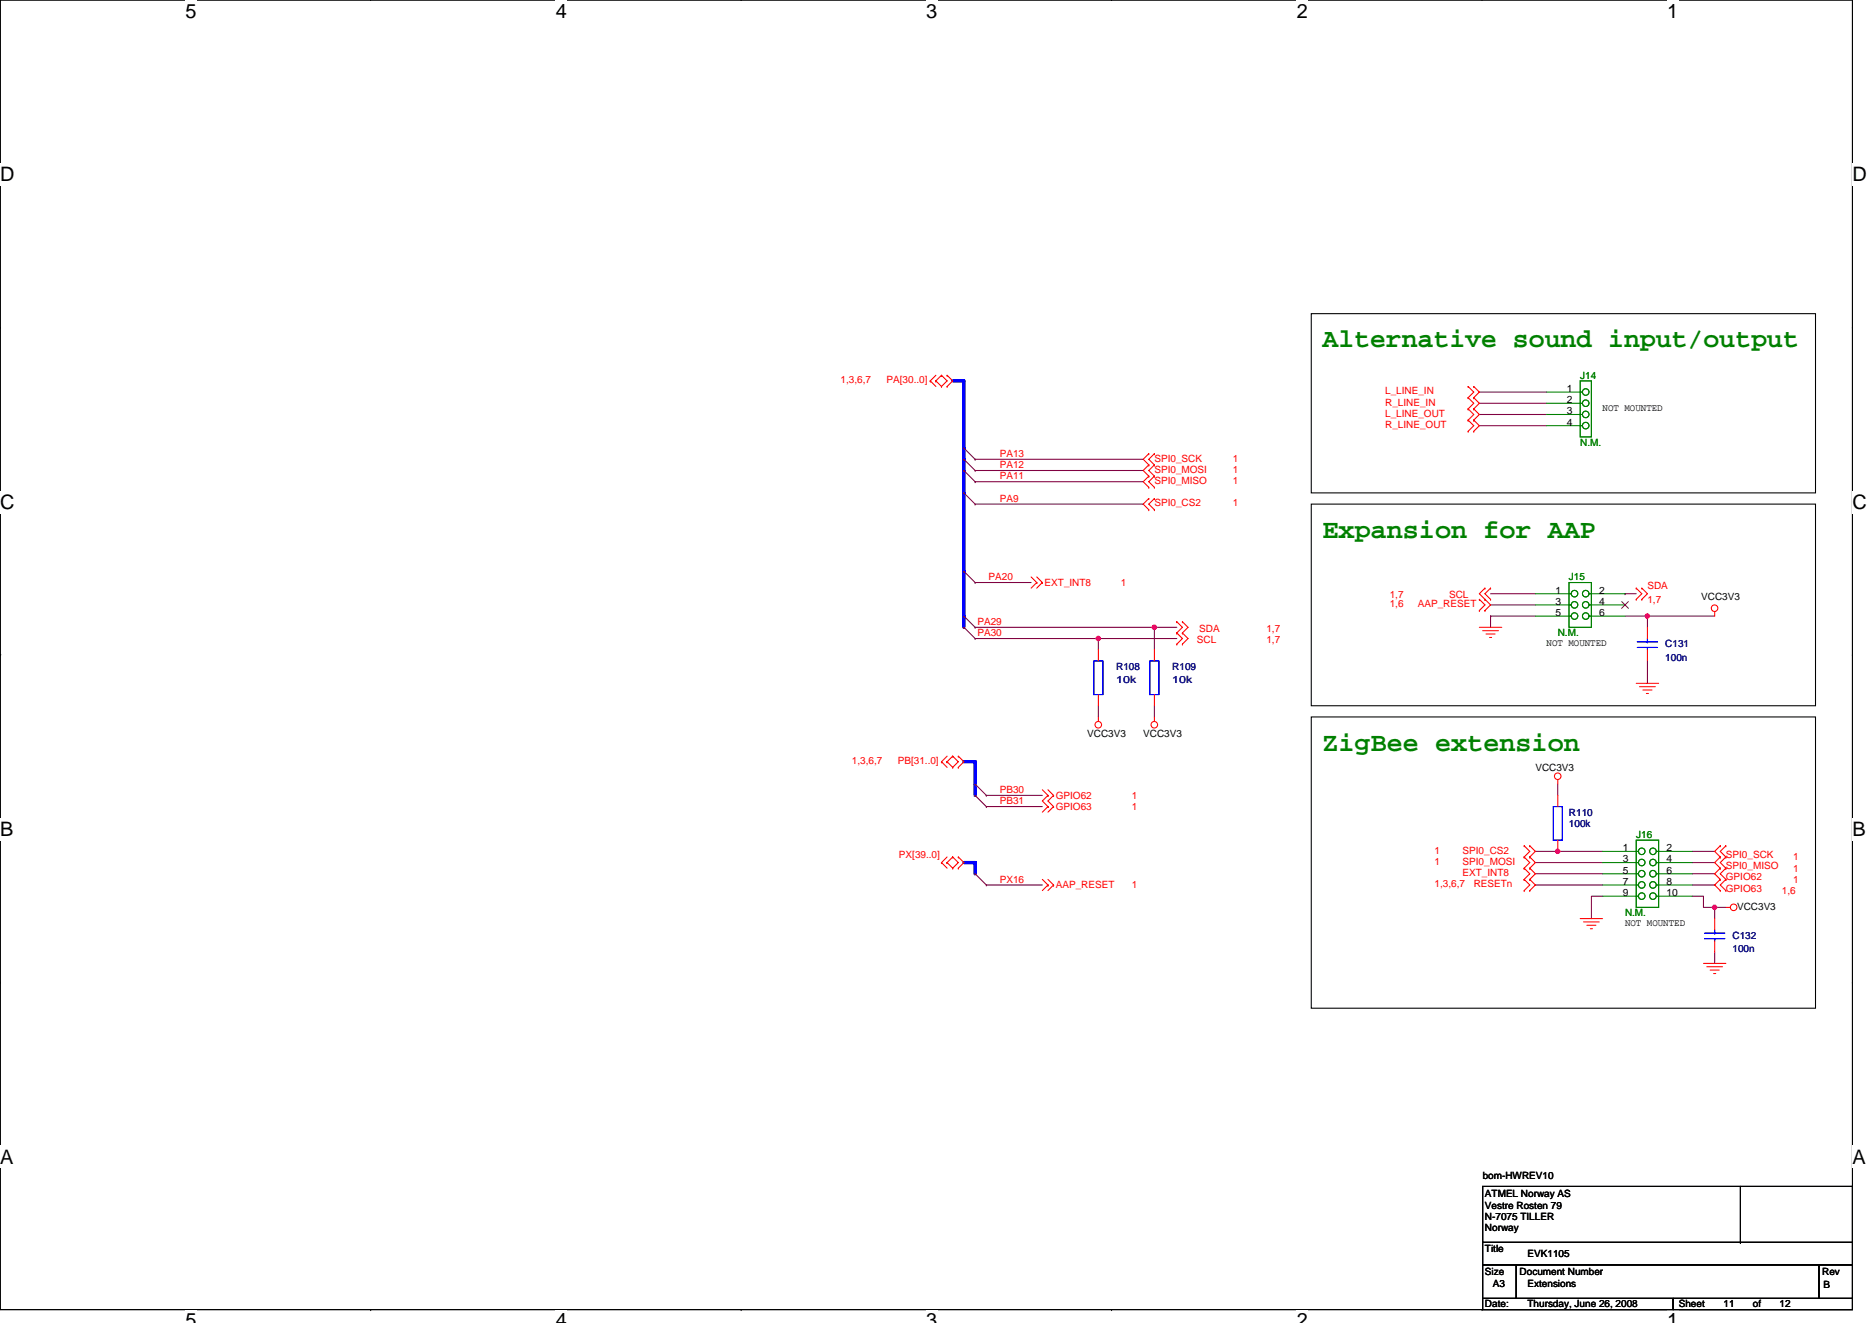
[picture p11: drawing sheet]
<svg xmlns="http://www.w3.org/2000/svg" width="297mm" height="210mm" viewBox="0 0 297 210" stroke-linecap="round" stroke-linejoin="round" font-family="sans-serif">
<path d="M0 0h293.9v207.9h-293.9z" fill="none" stroke="#000" stroke-width=".17"/>
<g fill="#fff">
<path d="M29.4 0h1.8v3.5h-1.8z"/>
<path d="M29.4 207.9h1.8v2h-1.8z"/>
</g>
<path d="M58.8 0h.1M58.8 207.9h.1" fill="none" stroke="#000" stroke-width=".17"/>
<g fill="#fff">
<path d="M88.2 0h1.8v3.5h-1.8z"/>
<path d="M88.2 207.9h1.8v2h-1.8z"/>
</g>
<path d="M117.6 0h.1M117.6 207.9h.1" fill="none" stroke="#000" stroke-width=".17"/>
<g fill="#fff">
<path d="M147 0h1.7v3.5h-1.7z"/>
<path d="M147 207.9h1.7v2h-1.7z"/>
</g>
<path d="M176.4 0h.1M176.4 207.9h.1" fill="none" stroke="#000" stroke-width=".17"/>
<g fill="#fff">
<path d="M205.8 0h1.7v3.5h-1.7z"/>
<path d="M205.8 207.9h1.7v2h-1.7z"/>
</g>
<path d="M235.2 0h.1M235.2 207.9h.1" fill="none" stroke="#000" stroke-width=".17"/>
<g fill="#fff">
<path d="M264.5 0h1.8v3.5h-1.8z"/>
<path d="M264.5 207.9h1.8v2h-1.8z"/>
<path d="M0 26h2.3v3.5h-2.3z"/>
<path d="M293.9 26h2.3v3.5h-2.3z"/>
<path d="M0 77.9h2.3v3.5h-2.3z"/>
<path d="M293.9 77.9h2.3v3.5h-2.3z"/>
</g>
<path d="M0 52h.1M293.9 52h.1" fill="none" stroke="#000" stroke-width=".17"/>
<g fill="#fff">
<path d="M0 129.9h2.1v3.5h-2.1z"/>
<path d="M293.9 129.9h2.1v3.5h-2.1z"/>
</g>
<path d="M0 103.9h.1M293.9 103.9h.1" fill="none" stroke="#000" stroke-width=".17"/>
<path d="M0 103.9h.1" fill="none" stroke="#000" stroke-width=".16"/>
<g fill="#fff">
<path d="M0 181.9h2.2v3.5h-2.2z"/>
<path d="M293.9 181.9h2.2v3.5h-2.2z"/>
</g>
<g fill="none" stroke="#000" stroke-width=".17">
<path d="M208.1 49.8h80v28.4h-80zM208.1 80h80v32h-80zM208.1 113.8h80v46.2h-80zM0 155.9h.1M293.9 155.9h.1M235.3 188.3h58.6v8.9h-58.6zM235.3 197.2h58.6v3.5h-58.6zM276.2 197.2h.1M276.2 188.3v8.9M235.3 200.7h5.3v5.4h-5.3zM235.3 206.1h30.2v1.8h-30.2zM240.6 200.7h48v5.4h-48z"/>
<path d="M265.5 206.1h28.4v1.8h-28.4zM288.6 200.7h5.3v5.4h-5.3z"/>
</g>
<g fill="none" stroke="#800040" stroke-width=".17">
<path d="M152.9 71.1h.1M152.9 72.9h.1M152.9 74.7h.1M152.9 78.2h.1M152.9 71.1l1.8 1.8M152.9 72.9l1.8 1.8M152.9 74.7l1.8 1.8M152.9 78.2l1.8 1.8M154.7 76.5h.1M154.7 74.7h.1M154.7 72.9h.1M154.7 76.5h26.7"/>
<path d="M154.7 74.7h26.7M154.7 72.9h26.7M234.7 62.2h10.7M234.7 67.6h10.7M234.7 65.8h10.7M234.7 64h10.7M152.9 97.8h.1M152.9 99.6h.1M152.9 90.7h.1M152.9 97.8l1.8 1.8M152.9 99.6l1.8 1.7M152.9 90.7l1.8 1.8"/>
<path d="M154.7 99.6h.1M154.7 80h.1M154.7 92.5h.1M154.7 99.6h32M154.7 80h26.7M154.7 92.5h8.9M183.2 99.6h.1M183.2 99.6v3.5M236.5 94.2h7.1M236.5 96h7.1M236.5 97.8v1.8M236.5 97.8h.1"/>
<path d="M236.5 97.8h7.1M257.8 97.8h3.6M257.8 94.2h.1M257.8 94.2h1.8M261.4 97.8h10.7M261.4 97.8h.1M261.4 97.8v1.8M154.7 101.3h.1M154.7 101.3h32M174.3 101.3h.1M174.3 101.3v1.8M174.3 112v1.8"/>
<path d="M183.2 112v1.8M261.4 104.9v3.6M154.7 124.5h.1M154.7 126.2h.1M154.7 138.7h.1M154.7 124.5l1.8 1.7M154.7 126.2l1.8 1.8M154.7 138.7l1.8 1.8M156.5 126.2h.1M156.5 128h.1M156.5 126.2h8.9M156.5 128h8.9"/>
<path d="M243.6 136.9h10.7M243.6 135.1h3.6M243.6 138.7h10.7M247.2 135.1h.1M247.2 124.5v1.7M247.2 135.1h7.1M268.5 135.1h3.6M268.5 136.9h3.6M268.5 138.7h3.6M156.5 140.5h.1M156.5 140.5h8.9M243.6 140.5h10.7"/>
<path d="M254.3 142.2h-1.8v3.6M268.5 142.2h1.8v1.8h1.8M268.5 140.5h3.6M272.1 151.1v1.8M272.1 144h.1M272.1 144h1.8M272.1 144v1.8"/>
</g>
<g fill="none" stroke="#00f" stroke-width=".53">
<path d="M151.2 60.5h1.7v12.4M152.9 72.9h.1M152.9 72.9v5.3M152.9 78.2h.1M152.9 78.2v21.4M152.9 97.8h.1M152.9 90.7h.1M152.9 120.9h1.8M152.9 136.9h1.8M154.7 120.9h.1M154.7 120.9v5.3M154.7 136.9h.1"/>
<path d="M154.7 136.9v1.8"/>
</g>
<g fill="#f0f" stroke="#f0f" stroke-width=".17">
<circle cx="174.3" cy="101.3" r=".35"/>
<circle cx="183.2" cy="99.6" r=".35"/>
<circle cx="247.2" cy="135.1" r=".35"/>
<circle cx="272.1" cy="144" r=".35"/>
<circle cx="261.4" cy="97.8" r=".35"/>
</g>
<g fill="none" stroke="#f00" stroke-width=".17">
<path d="M148.5 59.6l-.9 .9M149.4 59.6h.1M149.4 59.6l.9 .9-.9 .8M149.4 59.6l-.9 .9M150.3 59.6h.1M150.3 59.6l.9 .9-.9 .8M147.6 60.5h.1M147.6 60.5l.9 .8M148.5 60.5h.1M148.5 60.5l.9 .8M149.4 61.3h.1M150.3 61.3h.1"/>
<path d="M182.3 79.1h.1M182.3 72h.1M182.3 73.8h.1M182.3 75.6h.1M182.3 77.3h.1M182.3 79.1l-.9 .9 .9 .9M182.3 72l-.9 .9 .9 .9M182.3 73.8l-.9 .9 .9 .9M182.3 75.6l-.9 .9 .9 .8M183.2 79.1h.1M183.2 73.8h.1M183.2 72h.1"/>
<path d="M183.2 75.6h.1M183.2 77.3h.1M183.2 79.1l-.9 .9 .9 .9M183.2 72l-.9 .9 .9 .9M183.2 73.8l-.9 .9 .9 .9M183.2 75.6l-.9 .9 .9 .8M233 66.7h.1M233 68.5h.1M233 64.9h.1M233 63.1h.1M233 61.3h.1M233 66.7l.8 .9-.8 .9"/>
<path d="M233 64.9l.8 .9-.8 .9M233 63.1l.8 .9-.8 .9M233 61.3l.8 .9-.8 .9M233.8 68.5h.1M233.8 66.7h.1M233.8 64.9h.1M233.8 63.1h.1M233.8 61.3h.1M233.8 66.7l.9 .9-.9 .9M233.8 64.9l.9 .9-.9 .9M233.8 63.1l.9 .9-.9 .9M233.8 61.3l.9 .9-.9 .9"/>
<path d="M163.6 91.6l.9 .9M164.5 92.5h.1M164.5 92.5l-.9 .8M164.5 91.6l.9 .9M165.4 92.5h.1M165.4 92.5l-.9 .8M182.3 80.9h.1M183.2 80.9h.1M186.7 98.7h.1M186.7 98.7l.9 .9-.9 .9M187.6 98.7h.1M187.6 98.7l.9 .9-.9 .9"/>
<path d="M234.7 99.6h3.6M234.7 95.1h.1M234.7 96.9h.1M234.7 95.1l.9 .9-.9 .9M235.6 93.3h.1M235.6 95.1h.1M235.6 96.9h.1M235.6 93.3l-.9 .9 1.8 1.8-.9 .9M236.5 93.3h.1M236.5 95.1h.1M236.5 93.3l-.9 .9 .9 .9M259.6 95.1h.1"/>
<path d="M259.6 93.3h.1M259.6 93.3l.9 .9-.9 .9M260.5 95.1h.1M260.5 93.3h.1M260.5 93.3l.9 .9-.9 .9M261.4 99.6v1.7M272.1 97.1v.7M174.3 113.8v.7M174.3 103.1v1.8M174.3 110.2v1.8M183.2 113.8v.7M183.2 103.1v1.8"/>
<path d="M183.2 110.2v1.8M186.7 100.5h.1M186.7 102.2h.1M186.7 100.5l.9 .8-.9 .9M187.6 100.5h.1M187.6 102.2h.1M187.6 100.5l.9 .8-.9 .9M235.3 100.1h2.5M235.8 100.6h1.4M236.3 101.2h.4M259.6 108.5h3.6M260.2 109h2.5"/>
<path d="M260.7 109.5h1.4M261.2 110.1h.4M261.4 103.1v1.8M149.4 120.9h.1M149.4 136.9h.1M149.4 120.9l.9 .9M149.4 136.9l.9 .9M150.3 120.9h.1M150.3 136.9h.1M150.3 120l-.9 .9M150.3 120.9l.9 .9M150.3 136l-.9 .9"/>
<path d="M150.3 136.9l.9 .9M151.2 120h.1M151.2 121.8h.1M151.2 136h.1M151.2 137.8h.1M151.2 136l-.9 .9M151.2 136l.9 .9-.9 .9M151.2 120l.9 .9-.9 .9M151.2 120l-.9 .9M152.1 121.8h.1M152.1 120h.1M152.1 137.8h.1"/>
<path d="M152.1 136h.1M152.1 136l.8 .9-.8 .9M152.1 120l.8 .9-.8 .9M165.4 125.3l.9 .9M165.4 139.6l.9 .9M166.3 128h.1M166.3 126.2h.1M166.3 128l-.9 .9M166.3 126.2l-.9 .9 .9 .9M166.3 125.3l.9 .9M166.3 139.6l.9 .9M167.2 128h.1"/>
<path d="M167.2 126.2h.1M167.2 126.2l-.9 .9 .9 .9M167.2 128l-.9 .9M241.8 134.2h.1M241.8 136h.1M241.8 137.8h.1M241.8 139.6h.1M241.8 134.2l.9 .9-.9 .9M241.8 136l.9 .9-.9 .9M241.8 139.6l.9 .9-.9 .9M241.8 137.8l.9 .9-.9 .9M242.7 136h.1"/>
<path d="M242.7 134.2h.1M242.7 137.8h.1M242.7 139.6h.1M242.7 134.2l.9 .9-.9 .9M242.7 136l.9 .9-.9 .9M242.7 139.6l.9 .9-.9 .9M242.7 137.8l.9 .9-.9 .9M247.2 123.7v.8M247.2 126.2v1.8M247.2 133.3v1.8M273 134.2h.1M273 136h.1"/>
<path d="M273 137.8h.1M273 139.6h.1M273 134.2l-.9 .9 .9 .9M273 136l-.9 .9 .9 .9M273 139.6l-.9 .9 .9 .9M273 137.8l-.9 .9 .9 .9M273.9 136h.1M273.9 134.2h.1M273.9 137.8h.1M273.9 139.6h.1M273.9 134.2l-.9 .9 .9 .9M273.9 136l-.9 .9 .9 .9"/>
<path d="M273.9 139.6l-.9 .9 .9 .9M273.9 137.8l-.9 .9 .9 .9M166.3 140.5h.1M166.3 140.5l-.9 .9M167.2 140.5h.1M167.2 140.5l-.9 .9M241.8 141.4h.1M242.7 141.4h.1M250.7 145.8h3.6M251.3 146.3h2.5M251.8 146.9h1.4M252.3 147.4h.4"/>
<path d="M270.3 152.9h3.6M270.8 153.4h2.5M271.4 154h1.4M271.9 154.5h.3M272.1 145.8v1.8M272.1 149.4v1.7M273 141.4h.1M273.9 144h.7M273.9 141.4h.1"/>
<circle cx="272.1" cy="96.5" r=".52"/>
<circle cx="174.3" cy="115" r=".52"/>
<circle cx="183.2" cy="115" r=".52"/>
<circle cx="247.2" cy="123.2" r=".52"/>
<circle cx="275.1" cy="144" r=".52"/>
</g>
<g fill="none" stroke="#00f" stroke-width=".17">
<path d="M173.6 104.9h1.4v5.3h-1.4zM182.5 104.9h1.4v5.3h-1.4zM259.8 101.9h3.2M259.8 102.8h3.2M261.4 102.8v.3M261.4 101.9h.1M261.4 101.3v.6M246.5 128h1.4v5.3h-1.4zM270.5 148.1h3.2M270.5 149h3.2M272.1 149v.4M272.1 148.1h.1"/>
<path d="M272.1 147.6v.5"/>
</g>
<g fill="none" stroke="#008000" stroke-width=".17">
<path d="M245.4 64h5.7M245.4 65.8h5.7M245.4 62.2h5.7M245.4 67.6h5.7M250.7 60.5h1.8v8.8h-1.8zM243.6 94.2h5.7M243.6 96h5.7M243.6 97.8h5.7M249 92.5h3.5v7.1h-3.5zM252.2 94.2h5.6M252.2 97.8h5.6M252.2 96h5.6"/>
<path d="M254.3 135.1h5.7M254.3 136.9h5.7M254.3 138.7h5.7M259.6 133.3h3.6v10.7h-3.6zM262.8 135.1h5.7M262.8 138.7h5.7M262.8 136.9h5.7M254.3 140.5h5.7M254.3 142.2h5.7M262.8 140.5h5.7M262.8 142.2h5.7"/>
<circle cx="251.6" cy="67.6" r=".52"/>
<circle cx="251.6" cy="62.2" r=".52"/>
<circle cx="251.6" cy="65.8" r=".52"/>
<circle cx="251.6" cy="64" r=".52"/>
<circle cx="249.8" cy="97.8" r=".52"/>
<circle cx="249.8" cy="94.2" r=".52"/>
<circle cx="249.8" cy="96" r=".52"/>
<circle cx="251.6" cy="97.8" r=".52"/>
<circle cx="251.6" cy="96" r=".52"/>
<circle cx="251.6" cy="94.2" r=".52"/>
<circle cx="260.5" cy="136.9" r=".52"/>
<circle cx="260.5" cy="135.1" r=".52"/>
<circle cx="260.5" cy="138.7" r=".52"/>
<circle cx="262.3" cy="135.1" r=".52"/>
<circle cx="262.3" cy="138.7" r=".52"/>
<circle cx="262.3" cy="136.9" r=".52"/>
<circle cx="260.5" cy="142.2" r=".52"/>
<circle cx="260.5" cy="140.5" r=".52"/>
<circle cx="262.3" cy="142.2" r=".52"/>
<circle cx="262.3" cy="140.5" r=".52"/>
</g>
<path d="M257.3 95.5l1.1 1.1M258.4 95.5l-1.1 1.1" fill="none" stroke="#804000" stroke-width=".16"/>
<g font-size="4.3" fill="#008000">
<text x="209.8" y="85.3">Expansion for AAP</text>
<text x="209.8" y="119.1">ZigBee extension</text>
</g>
<text font-size="4.2" fill="#008000" x="209.8" y="55.1">Alternative sound input/output</text>
<g font-size="3.2">
<text x="29.4" y="2.8">5</text>
<text x="88.2" y="2.8">4</text>
<text x="147" y="2.8">3</text>
<text x="205.8" y="2.8">2</text>
<text x="264.5" y="2.8">1</text>
<text x="0" y="28.8">D</text>
<text x="293.9" y="28.8">D</text>
<text x="0" y="80.8">C</text>
<text x="293.9" y="80.8">C</text>
<text x="0" y="132.7">B</text>
<text x="293.9" y="132.7">B</text>
<text x="0" y="184.7">A</text>
<text x="293.9" y="184.7">A</text>
<text x="29.4" y="210.7">5</text>
<text x="88.2" y="210.7">4</text>
<text x="147" y="210.7">3</text>
<text x="205.8" y="210.7">2</text>
<text x="264.5" y="210.7">1</text>
</g>
<g font-size="1.6" fill="#f00">
<text x="133.4" y="60.8">1,3,6,7</text>
<text x="140.7" y="60.8">PA[30..0]</text>
<text x="219.8" y="64.4">R_LINE_IN</text>
<text x="219.8" y="62.6">L_LINE_IN</text>
<text x="219.8" y="67.9">R_LINE_OUT</text>
<text x="219.8" y="66.1">L_LINE_OUT</text>
<text x="158.6" y="76.1">PA11</text>
<text x="158.6" y="74.3">PA12</text>
<text x="158.6" y="72.5">PA13</text>
<text x="183.2" y="73.3">SPI0_SCK</text>
<text x="183.2" y="75">SPI0_MOSI</text>
<text x="183.2" y="76.8">SPI0_MISO</text>
<text x="195.6" y="73.3">1</text>
<text x="195.6" y="75">1</text>
<text x="195.6" y="76.8">1</text>
<text x="158.6" y="79.7">PA9</text>
<text x="183.2" y="80.4">SPI0_CS2</text>
<text x="195.6" y="80.4">1</text>
<text x="156.9" y="92.1">PA20</text>
<text x="165.8" y="93">EXT_INT8</text>
<text x="177.8" y="93">1</text>
<text x="220.5" y="94.9">1,7</text>
<text x="229.9" y="94.9">SCL</text>
<text x="261.4" y="93.5">SDA</text>
<text x="261.4" y="95.7">1,7</text>
<text x="155.1" y="99.2">PA29</text>
<text x="155.1" y="101">PA30</text>
<text x="190.3" y="100.3">SDA</text>
<text x="201" y="100.3">1,7</text>
<text x="220.5" y="96.4">1,6</text>
<text x="225" y="96.4">AAP_RESET</text>
<text x="189.9" y="102">SCL</text>
<text x="201" y="102">1,7</text>
<text x="135.2" y="121.3">1,3,6,7</text>
<text x="142.4" y="121.3">PB[31..0]</text>
<text x="158.6" y="125.9">PB30</text>
<text x="158.6" y="127.7">PB31</text>
<text x="167.5" y="128.5">GPIO63</text>
<text x="167.5" y="126.8">GPIO62</text>
<text x="179.6" y="128.5">1</text>
<text x="179.6" y="126.8">1</text>
<text x="142.6" y="136.2">PX[39..0]</text>
<text x="227.6" y="135.5">1</text>
<text x="227.6" y="137.3">1</text>
<text x="232.1" y="135.5">SPI0_CS2</text>
<text x="232.1" y="137.3">SPI0_MOSI</text>
<text x="273.9" y="136.2">SPI0_SCK</text>
<text x="273.9" y="138">SPI0_MISO</text>
<text x="284.5" y="136.5">1</text>
<text x="158.6" y="140.1">PX16</text>
<text x="167.5" y="141">AAP_RESET</text>
<text x="179.6" y="141">1</text>
<text x="227.6" y="140.8">1,3,6,7</text>
<text x="232.1" y="139">EXT_INT8</text>
<text x="233.8" y="140.8">RESETn</text>
<text x="273.9" y="141.5">GPIO63</text>
<text x="273.9" y="139.7">GPIO62</text>
<text x="282.7" y="141.9">1,6</text>
<text x="284.5" y="138.3">1</text>
<text x="284.5" y="140.1">1</text>
</g>
<g font-size="1.6">
<text x="248.6" y="62.2">1</text>
<text x="248.6" y="64">2</text>
<text x="248.6" y="65.8">3</text>
<text x="254.3" y="65.3">NOT MOUNTED</text>
<text x="248.6" y="67.5">4</text>
<text x="246.8" y="94.2">1</text>
<text x="246.8" y="96">3</text>
<text x="253.8" y="94.2">2</text>
<text x="253.8" y="96">4</text>
<text x="269.9" y="95.3">VCC3V3</text>
<text x="246.8" y="97.8">5</text>
<text x="253.8" y="97.8">6</text>
<text x="245.4" y="102.6">NOT MOUNTED</text>
<text x="172.5" y="117">VCC3V3</text>
<text x="181.4" y="117">VCC3V3</text>
<text x="243.6" y="122.3">VCC3V3</text>
<text x="257.5" y="135.1">1</text>
<text x="257.5" y="136.9">3</text>
<text x="264.4" y="135.1">2</text>
<text x="264.4" y="136.9">4</text>
<text x="257.5" y="138.7">5</text>
<text x="257.5" y="140.4">7</text>
<text x="257.5" y="142.2">9</text>
<text x="264.4" y="138.7">6</text>
<text x="264.4" y="140.4">8</text>
<text x="264.4" y="142.2">10</text>
<text x="257.8" y="147">NOT MOUNTED</text>
<text x="275.6" y="144.4">VCC3V3</text>
<text x="235.3" y="187">bom-HWREV10</text>
<text x="235.6" y="190.1">ATMEL Norway AS</text>
<text x="235.6" y="191.9">Vestre Rosten 79</text>
<text x="235.6" y="193.7">N-7075 TILLER</text>
<text x="235.6" y="195.5">Norway</text>
<text x="235.6" y="198.8">Title</text>
<text x="235.6" y="202.3">Size</text>
<text x="241.1" y="202.3">Document Number</text>
<text x="242.4" y="199.5">EVK1105</text>
<text x="289.1" y="202.3">Rev</text>
<text x="235.6" y="207.5">Date:</text>
<text x="236.9" y="204.3">A3</text>
<text x="242.4" y="204.3">Extensions</text>
<text x="242.4" y="207.5">Thursday, June 26, 2008</text>
<text x="266.4" y="207.5">Sheet</text>
<text x="273.5" y="207.5">11</text>
<text x="278.1" y="207.5">of</text>
<text x="282.4" y="207.5">12</text>
<text x="289.3" y="204.5">B</text>
</g>
<g font-size="1.6" fill="#008000">
<text x="250.7" y="60.1">J14</text>
<text x="250.7" y="70.8">N.M.</text>
<text x="249" y="92.1">J15</text>
<text x="247.2" y="101">N.M.</text>
<text x="259.6" y="133">J16</text>
<text x="257.8" y="145.4">N.M.</text>
</g>
<g font-size="1.6" fill="#000080">
<text x="177.1" y="106.3">R108</text>
<text x="186" y="106.3">R109</text>
<text x="264.2" y="102.8">C131</text>
<text x="264.2" y="104.9">100n</text>
<text x="177.1" y="108.5">10k</text>
<text x="186" y="108.5">10k</text>
<text x="249" y="129.4">R110</text>
<text x="249" y="131.2">100k</text>
<text x="274.9" y="149">C132</text>
<text x="274.9" y="151.1">100n</text>
</g>
</svg>
